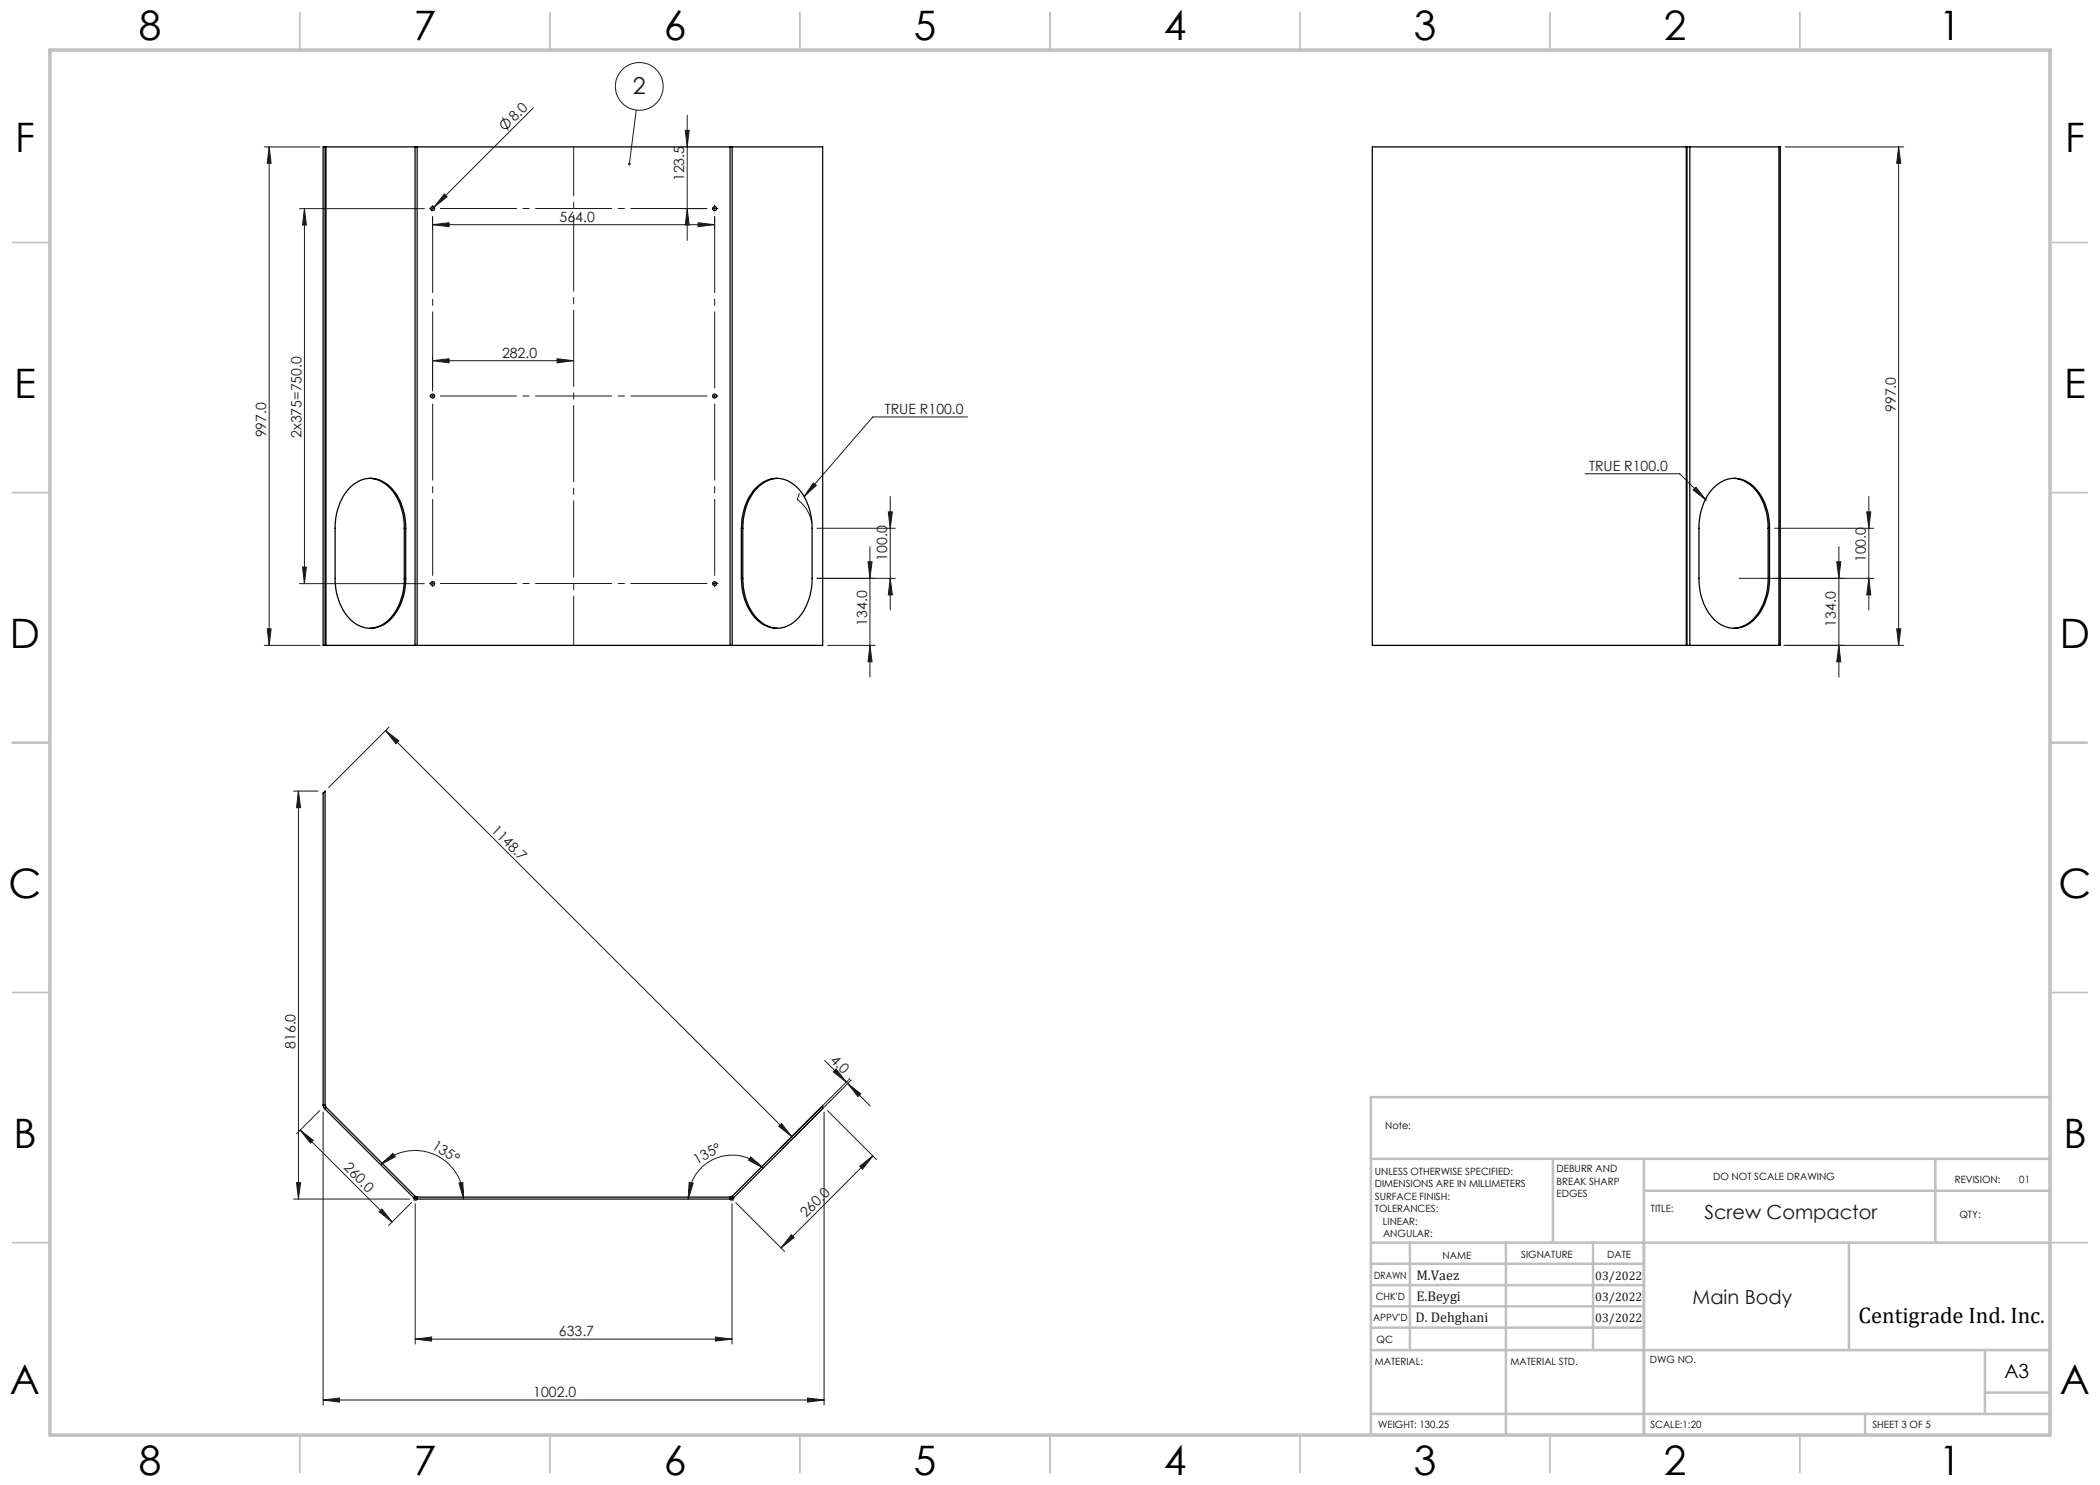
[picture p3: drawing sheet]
<svg xmlns="http://www.w3.org/2000/svg" width="420mm" height="297mm" viewBox="0 0 420 297" stroke-linecap="round" stroke-linejoin="round" font-family="sans-serif">
<g fill="none" stroke="#191924" stroke-width=".2">
<path d="M52.8 29.4h11.2M53.8 29.4l.4 3.3h-.8zM53.8 29.4v99.7M88.9 38.8l.5 .6-2.6 2zM100.5 23.5l1.2 2.6M106.7 21.6l-20.5 20.4M127.2 22l-1.3 10.8M137.1 26.1h.7l-.4 3.3zM137.4 23v25.1M357 29.4h23.8M379.7 29.4v99.7M379.7 29.4l.5 3.3h-.9z"/>
<path d="M59.9 41.7h25M60.9 41.7v75M60.9 41.7l.4 3.3h-.8zM86.5 44.9l3.3-.3v.7zM86.5 43.4v2.5M86.5 44.9h56.4M136.5 41.7h4.8M137.4 41.7l.4 3.3h-.7zM139.6 44.6l3.3 .3-3.3 .4zM142.9 43.4v2.5M86.5 72.1l3.3-.3v.8zM86.5 71.2v7"/>
<path d="M86.5 72.1h28.2M111.4 71.8l3.3 .3-3.3 .5zM142.7 79.2h.5M142.9 79v.5M159.9 98.6l-.4 1.3a7 7 0 0 1 2.8 4.8M162.7 96.6l.6 .5-2.5 2.2zM178 99.3v22.7M193.5 83.4h-18.9l-13.8 15.9M317 94.8h19l5.2 5.2M338.6 98l.6-.6 2 2.6zM373.8 99.3v22.7M59.9 116.7h25"/>
<path d="M60.5 113.4h.8l-.4 3.3zM163.4 105.7h15.7M173.6 112.4h.8l-.4 3.3zM174 109.3v26.1M177.7 102.4h.8l-.5 3.3zM178 115.7l.5 3.3h-.8zM179.1 115.7h-15.7M347.8 115.7h27M354.9 105.7h19.9M367.3 112.4h.9l-.4 3.3zM367.8 109.3v26.1M373.3 102.4h.9l-.4 3.3z"/>
<path d="M373.8 115.7l.4 3.3h-.9zM52.8 129.1h11.2M53.4 125.8h.8l-.4 3.3zM165.5 129.1h9.5M174 129.1l.4 3.3h-.8zM356.8 129.1h24M367.8 129.1l.4 3.3h-.9zM379.3 125.8h.9l-.5 3.3zM58.7 158.2h4.9M59.7 158.2l.4 3.3h-.8zM59.7 158.2v81.6M77.1 146.1l2.7 2.1-.6 .5z"/>
<path d="M77.1 146.1l81.3 81.2M77.8 145.4l-12.1 12.1M164.9 212.1l9.1 9.1M167.2 213.8l2.1 2.6-2.6-2zM169.5 216.7l2.7 2.1-.6 .5zM170 215.7l-14 13.9M170.3 216l-14 13.9M58.7 239.8h23.3M59.3 236.5h.8l-.4 3.3zM60 226l2.7 2.1-.6 .5zM60 226l18.4 18.4M63.9 222.1l-4.6 4.6"/>
<path d="M64.6 222.4v58.6M76.1 232.9l2.5-2.2 .5 .6zM76.1 232.9a9.7 9.7 0 0 1 10.6-2.1 9.7 9.7 0 0 1 6 9M82.5 239.7h1M82.7 239.4l.7 .7M83 239.3v.9M83.4 239.4l-.7 .7M91.8 236.6l.8-.1 .1 3.3zM137.8 236.5l.8 .1-.9 3.2zM145.9 239.7h1M146 239.4l.8 .7M146.4 239.3v.9"/>
<path d="M146.8 239.4l-.8 .7M150.1 231.4l2.5 2.2-2.9-1.5zM152.6 233.6a8.8 8.8 0 0 0-9.5-1.9 8.8 8.8 0 0 0-5.4 8.1M155.8 225.3l.5-.6 2.1 2.6zM164.8 222.4v58.6M165.5 222.1l9.8 9.8M171.9 233.3l2.7-2.1-2.1 2.6zM174.6 231.2l-18.4 18.4M75.8 242.4l.6-.6 2 2.6zM82.3 240.5l-4.6 4.6M83 240.7v28.1M146.4 240.7v28.1"/>
<path d="M147.1 240.5l9.8 9.8M158.3 246.9l.5 .6-2.6 2.1zM64.6 280l3.3-.4v.8zM64.6 280h100.2M83 267.8l3.3-.4v.8zM83 267.8h63.4M143.1 267.4l3.3 .4-3.3 .4zM161.5 279.6l3.3 .4-3.3 .4z"/>
<circle cx="127.8" cy="17.3" r="4.8"/>
<circle cx="101.1" cy="24.8" r=".94"/>
</g>
<g fill="none" stroke="#191924" stroke-width=".2" stroke-dasharray="15.2 1.3 1.3 1.3">
<path d="M86 41.7h-.1M86.5 41.7v-.2M86.5 41.7h-.2M86.5 41.7v.3M86.5 41.7h.3M86.5 41.2v-.1M142.9 41.7v-.2M142.9 41.7h-.2M142.9 41.7v.3M142.9 41.7h.3M142.9 41.2v-.1M143.4 41.7h.2"/>
<path d="M86 79.2h-.1M86.5 79.2v-.2M86.5 79.2h-.2M86.5 79.2v.3M86.5 79.2h.3M143.4 79.2h.2M86 116.7h-.1M86.5 116.7v-.2M86.5 116.7h-.2M86.5 116.7v.3M86.5 116.7h.3M86.5 117.2v.2"/>
<path d="M142.9 116.7v-.2M142.9 116.7h-.2M142.9 116.7v.3M142.9 116.7h.3M142.9 117.2v.2M143.4 116.7h.2"/>
</g>
<path d="M87 41.7h55.4M87 79.2h55.4M87 116.7h55.4" fill="none" stroke="#191924" stroke-width=".2" stroke-dasharray="15.2 1.3 1.3 1.3" stroke-dashoffset="-1"/>
<path d="M86.5 78.7v-36.5M142.9 78.7v-36.5M86.5 116.2v-36.5M142.9 116.2v-36.5" fill="none" stroke="#191924" stroke-width=".2" stroke-dasharray="15.2 1.3 1.3 1.3" stroke-dashoffset="-1.1"/>
<path d="M114.7 29.4v99.7" fill="none" stroke="#191924" stroke-width=".2" stroke-dasharray="15.2 1.3 1.3 1.3" stroke-dashoffset="5.4"/>
<g fill="none" stroke="#c0c0c0" stroke-width=".35">
<path d="M60 2.5v7.5M110 2.5v7.5M160 2.5v7.5M210 2.5v7.5M260 2.5v7.5M310 2.5v7.5M360 2.5v7.5M2.5 48.5h7.5M410 48.5h7.5M2.5 98.5h7.5M410 98.5h7.5M2.5 148.5h7.5"/>
<path d="M410 148.5h7.5M2.5 198.5h7.5M410 198.5h7.5M2.5 248.5h7.5M410 248.5h7.5M60 287v7.5M110 287v7.5M160 287v7.5M210 287v7.5M260 287v7.5M310 287v7.5M360 287v7.5"/>
</g>
<g fill="none" stroke="#c0c0c0" stroke-width=".5">
<path d="M410 219.4h-135.8v67.4M274.2 231.8h135.8M310.6 231.8v16.7M328.8 231.8v55.2M328.8 238.2h81.2M387.1 231.8v16.7M274.2 248.5h135.8M274.2 257h54.6M274.2 252.8h54.6M282 248.5v21.5M301.2 248.5v38.3M318.6 248.5v21.5"/>
<path d="M369.8 248.5v21.5M274.2 265.5h54.6M274.2 261.3h54.6M274.2 270h135.8M397 270v12.8M397 278.5h13M274.2 282.8h135.8M373 282.8v4.2"/>
</g>
<path d="M10 10h400v277h-400z" fill="none" stroke="#c0c0c0" stroke-width=".7"/>
<g fill="#191924">
<path d="M125.7 32.6h.1a.27 .27 0 0 1 .4 .2 .27 .27 0 0 1-.4 .3l.1-.3-.1 .3a.27 .27 0 0 1-.2-.2 .27 .27 0 0 1 .1-.3z"/>
<path d="M88.9 38.8l.5 .6-2.6 2z"/>
<path d="M143.1 267.4l3.3 .4-3.3 .4zM83 267.8l3.3-.4v.8z"/>
<path d="M86.5 72.1l3.3-.3v.8zM111.4 71.8l3.3 .3-3.3 .5z"/>
<path d="M169.5 216.7l2.7 2.1-.6 .5zM167.2 213.8l2.1 2.6-2.6-2z"/>
<path d="M155.8 225.3l.5-.6 2.1 2.6zM77.1 146.1l2.7 2.1-.6 .5z"/>
<path d="M75.8 242.4l.6-.6 2 2.6zM60 226l2.7 2.1-.6 .5z"/>
<path d="M161.5 279.6l3.3 .4-3.3 .4zM64.6 280l3.3-.4v.8z"/>
<path d="M139.6 44.6l3.3 .3-3.3 .4zM86.5 44.9l3.3-.3v.7z"/>
<path d="M339.2 97.4l-.6 .6 2.6 2zM162.7 96.6l-1.9 2.7 2.5-2.2z"/>
<path d="M137.8 236.5l-.1 3.3 .9-3.2zM150.1 231.4l-.4 .7 2.9 1.5z"/>
<path d="M158.3 246.9l.5 .6-2.6 2.1zM171.9 233.3l2.7-2.1-2.1 2.6z"/>
<path d="M379.3 125.8h.9l-.5 3.3zM379.7 29.4l.5 3.3h-.9zM60.5 113.4h.8l-.4 3.3zM60.9 41.7l.4 3.3h-.8zM137.4 41.7l.4 3.3h-.7zM137.1 26.1h.7l-.4 3.3zM174 129.1l.4 3.3h-.8zM173.6 112.4h.8l-.4 3.3z"/>
<path d="M59.7 158.2l.4 3.3h-.8zM59.3 236.5h.8l-.4 3.3z"/>
<path d="M373.3 102.4h.9l-.4 3.3zM373.8 115.7l.4 3.3h-.9zM367.3 112.4h.9l-.4 3.3zM367.8 129.1l.4 3.3h-.9zM53.8 29.4l.4 3.3h-.8zM53.4 125.8h.8l-.4 3.3zM177.7 102.4h.8l-.5 3.3zM178 115.7l.5 3.3h-.8z"/>
<path d="M76.1 232.9l3-1.6-.5-.6zM91.8 236.6l.9 3.2-.1-3.3z"/>
</g>
<g fill="none" stroke="#000" stroke-width=".25">
<path d="M65 29.4h.2M65 29.4h-.4v99.7h.4M65 29.4v99.7M65.2 29.4h17.8M65.2 29.4v99.7M83 29.4h.4M83 29.4v99.7M83.4 29.4h62.6M83.4 29.4v99.7M146 29.4h.4M146 29.4v99.7M146.4 29.4h18.1v99.7h-18.1"/>
<path d="M146.4 29.4v99.7M337.3 29.4h.1M337.3 29.4h-62.8v99.7h62.8M337.3 29.4v99.7M337.4 29.4h18.4M337.4 29.4v99.7M338 29.4v99.7M355.8 29.4h.3v99.7h-.3M355.8 29.4v99.7M73.9 95.7a7 7 0 0 1 6 4.9 13 13 0 0 1 1 5.1M155.5 95.7a7 7 0 0 0-6 4.9 13.8 13.8 0 0 0-.9 5.1M346.7 95.7a7 7 0 0 1 6 4.9 13 13 0 0 1 .9 5.1"/>
<path d="M80.9 115.7a10.7 10.7 0 0 1-4.5 9.3l-1.2 .4-1.3 .3M80.9 115.7h.2M80.9 105.7h.2M80.9 105.7v10M81.1 105.7a10.7 10.7 0 0 0-4-9 5.5 5.5 0 0 0-7.8 1.6 12.3 12.3 0 0 0-2.3 7.4v10a10.7 10.7 0 0 0 4.4 9.3 5.7 5.7 0 0 0 7.8-2.4 12.6 12.6 0 0 0 1.9-6.9M81.1 105.7v10M148.3 105.7a10.5 10.5 0 0 1 4.4-9.3 5.6 5.6 0 0 1 7.4 1.9 12.3 12.3 0 0 1 2.3 7.4v10a10.7 10.7 0 0 1-4.4 9.3 5.7 5.7 0 0 1-7.7-2.4 12.2 12.2 0 0 1-2-6.9M148.3 115.7h.3M148.3 105.7h.3M148.3 105.7v10M148.6 115.7a10.7 10.7 0 0 0 4.4 9.3l1.2 .4 1.3 .3M148.6 105.7v10"/>
<path d="M353.6 115.7a10.7 10.7 0 0 1-4.4 9.3l-1.2 .4-1.3 .3M353.6 115.7h.3M353.6 105.7h.3M353.6 105.7v10M353.9 105.7a10.7 10.7 0 0 0-4-9 5.5 5.5 0 0 0-7.8 1.6 12.3 12.3 0 0 0-2.3 7.4v10a10.7 10.7 0 0 0 4.4 9.3 5.7 5.7 0 0 0 7.7-2.4 12.6 12.6 0 0 0 2-6.9M353.9 105.7v10M65 129.1h.2M65.2 129.1h17.8M83 129.1h.4M83.4 129.1h62.6M146 129.1h.4M337.3 129.1h.1"/>
<path d="M337.4 129.1h18.4M64.6 221l.3 .7M64.6 221v-62.4l.4-.4v62.8M64.6 221h.4M64.9 221.7l17.8 17.8M65 221l.2 .4M65.2 221.4l-.3 .3M65.2 221.4l17.8 17.9M82.7 239.5l.7 .3M83 239.3l.4 .1M83 239.3l-.3 .2M83.4 239.4v.4"/>
<path d="M83.4 239.4h62.6M83.4 239.8h62.6M146 239.4v.4M146.4 239.3l-.4 .1M146.4 239.3l18.1-18.1v.5l-17.8 17.8M146.4 239.3l.3 .2M146.7 239.5l-.7 .3"/>
<circle cx="86.5" cy="41.7" r=".4"/>
<circle cx="142.9" cy="41.7" r=".4"/>
<circle cx="86.5" cy="79.2" r=".39"/>
<circle cx="142.9" cy="79.2" r=".39"/>
<circle cx="86.5" cy="116.7" r=".39"/>
<circle cx="142.9" cy="116.7" r=".39"/>
</g>
<g font-size="8.1">
<text x="27.8" y="8">8</text>
<text x="82.8" y="8">7</text>
<text x="132.8" y="8">6</text>
<text x="182.8" y="8">5</text>
<text x="232.8" y="8">4</text>
<text x="282.8" y="8">3</text>
<text x="332.8" y="8">2</text>
<text x="387.8" y="8">1</text>
<text x="3" y="30.4">F</text>
<text x="413" y="30.4">F</text>
<text x="2.8" y="79.6">E</text>
<text x="412.8" y="79.6">E</text>
<text x="2" y="129.6">D</text>
<text x="412" y="129.6">D</text>
<text x="1.7" y="179.6">C</text>
<text x="411.7" y="179.6">C</text>
<text x="2.7" y="229.6">B</text>
<text x="412.7" y="229.6">B</text>
<text x="2" y="278.9">A</text>
<text x="412" y="278.9">A</text>
<text x="27.8" y="295">8</text>
<text x="82.8" y="295">7</text>
<text x="132.8" y="295">6</text>
<text x="182.8" y="295">5</text>
<text x="232.8" y="295">4</text>
<text x="282.8" y="295">3</text>
<text x="332.8" y="295">2</text>
<text x="387.8" y="295">1</text>
</g>
<text font-size="4.7" fill="#191924" x="126.6" y="18.9">2</text>
<text font-size="4.5" x="371.7" y="264.6">Centigrade Ind. Inc.</text>
<g font-size="3.9" fill="#191924">
<text x="340.9" y="243.8">Screw Compactor</text>
<text x="338.5" y="260.8">Main Body</text>
</g>
<text font-size="3.9" x="400.9" y="275.5">A3</text>
<g font-size="2.8" fill="#191924">
<text x="103" y="24.4" transform="rotate(-45 103 24.4)">8.0</text>
<text x="136.9" y="36.2" transform="rotate(-90 136.9 36.2)">123.5</text>
<text x="111.9" y="44.3">564.0</text>
<text x="100.4" y="71.5">282.0</text>
<text x="176.9" y="82.8">TRUE R100.0</text>
<text x="379.1" y="82.4" transform="rotate(-90 379.1 82.4)">997.0</text>
<text x="53.2" y="87.5" transform="rotate(-90 53.2 87.5)">997.0</text>
<text x="60.3" y="87.6" transform="rotate(-90 60.3 87.6)">2x375=750.0</text>
<text x="317.8" y="94.1">TRUE R100.0</text>
<text x="177.5" y="112.1" transform="rotate(-90 177.5 112.1)">100.0</text>
<text x="373.2" y="112.5" transform="rotate(-90 373.2 112.5)">100.0</text>
<text x="173.4" y="125.1" transform="rotate(-90 173.4 125.1)">134.0</text>
<text x="367.2" y="125.3" transform="rotate(-90 367.2 125.3)">134.0</text>
<text x="98.1" y="166.2" transform="rotate(45 98.1 166.2)">1148.7</text>
<text x="59.1" y="209.8" transform="rotate(-90 59.1 209.8)">816.0</text>
<text x="165.9" y="212.2" transform="rotate(45 165.9 212.2)">4.0</text>
<text x="68.6" y="233.7" transform="rotate(45 68.6 233.7)">260.0</text>
<text x="86.2" y="229.5" transform="rotate(33 86.2 229.5)">135°</text>
<text x="139.4" y="233" transform="rotate(-29 139.4 233)">135°</text>
<text x="161.2" y="243.7" transform="rotate(-45 161.2 243.7)">260.0</text>
<text x="283.3" y="256">M.Vaez</text>
<text x="283.3" y="260.2">E.Beygi</text>
<text x="111.8" y="267.2">633.7</text>
<text x="283.1" y="264.3">D. Dehghani</text>
<text x="106.6" y="279.4">1002.0</text>
</g>
<g font-size="2.5" fill="#191924">
<text x="319.1" y="256">03/2022</text>
<text x="319.1" y="260.2">03/2022</text>
<text x="319.1" y="264.3">03/2022</text>
</g>
<g font-size="2">
<text x="277" y="225.8">Note:</text>
<text x="275" y="234.9">UNLESS OTHERWISE SPECIFIED:</text>
<text x="275" y="237.4">DIMENSIONS ARE IN MILLIMETERS</text>
<text x="275" y="239.9">SURFACE FINISH:</text>
<text x="311.3" y="234.5">DEBURR AND</text>
<text x="311.3" y="237">BREAK SHARP</text>
<text x="311.3" y="239.5">EDGES</text>
<text x="342.6" y="236">DO NOT SCALE DRAWING</text>
<text x="391" y="236.6">REVISION:</text>
<text x="403.9" y="236.6">01</text>
<text x="275" y="242.4">TOLERANCES:</text>
<text x="276.6" y="244.9">LINEAR:</text>
<text x="330.2" y="242.4">TITLE:</text>
<text x="391.9" y="243.7">QTY:</text>
<text x="276.6" y="247.4">ANGULAR:</text>
<text x="288.5" y="251.7">NAME</text>
<text x="304.2" y="251.7">SIGNATURE</text>
<text x="321.4" y="251.7">DATE</text>
<text x="274.8" y="255.9">DRAWN</text>
<text x="275.1" y="260.1">CHK'D</text>
<text x="274.6" y="264.2">APPV'D</text>
<text x="275.3" y="268.5">QC</text>
<text x="275" y="273">MATERIAL:</text>
<text x="302.1" y="273">MATERIAL STD.</text>
<text x="330" y="272.5">DWG NO.</text>
<text x="275.6" y="285.6">WEIGHT: 130.25</text>
<text x="330.1" y="285.6">SCALE:1:20</text>
<text x="374.5" y="285.6">SHEET 3 OF 5</text>
</g>
</svg>
